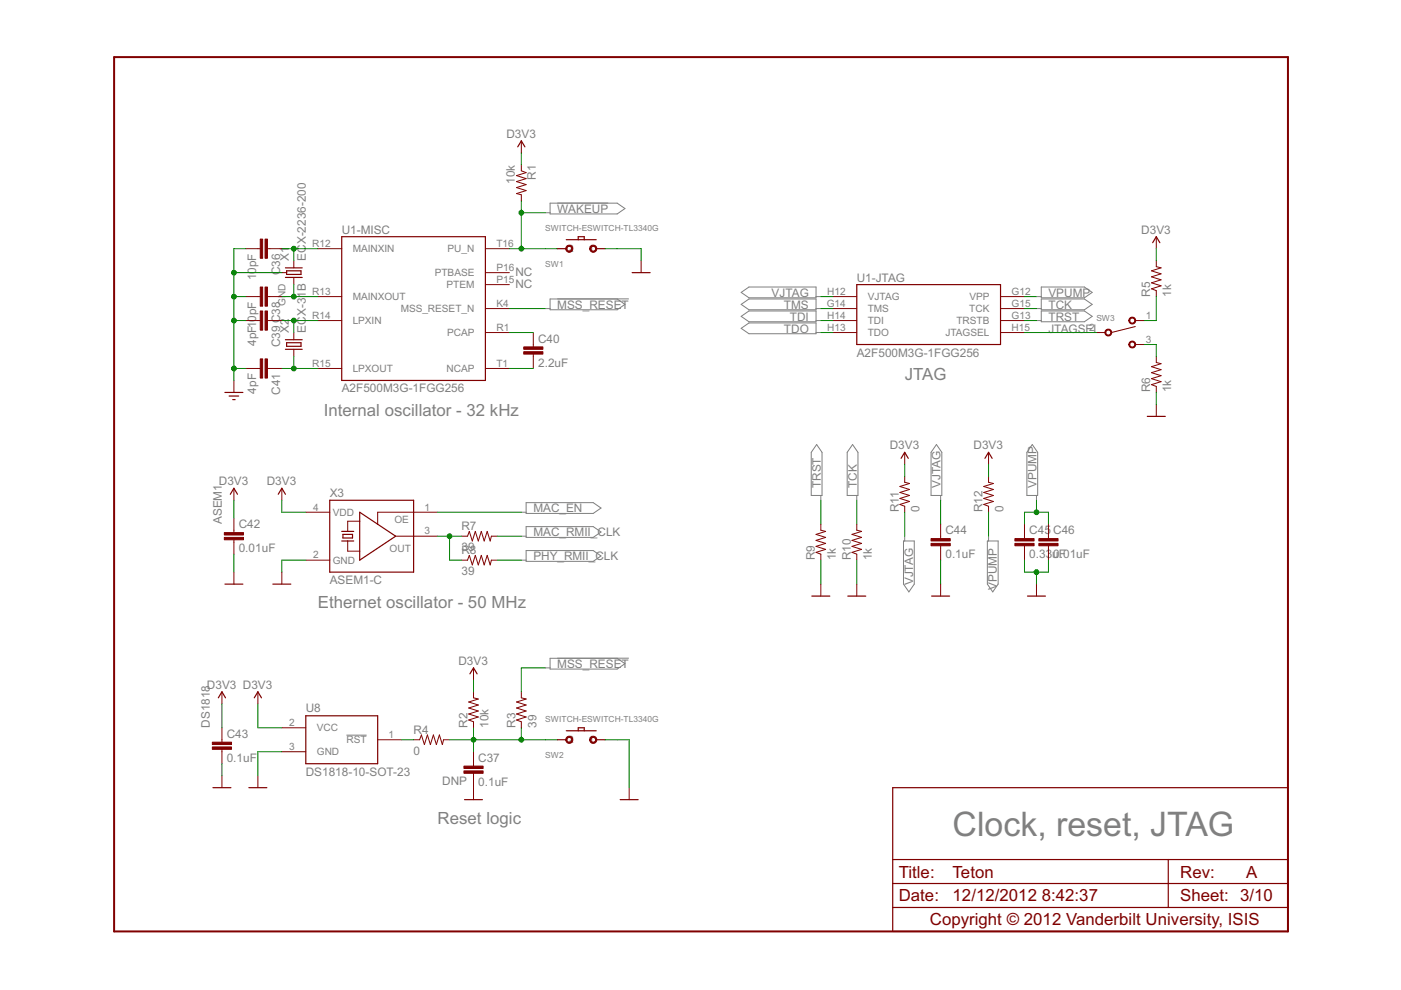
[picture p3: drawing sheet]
<svg xmlns="http://www.w3.org/2000/svg" width="297mm" height="210mm" viewBox="0 0 297 210" stroke-linecap="round" stroke-linejoin="round" font-family="sans-serif">
<g fill="none" stroke="#808080" stroke-width=".21">
<path d="M115.6 45.1h1M116.6 43.1h14.3l1.6 1.1-1.6 1.2h-14.3zM118.2 43.1h10.8M115.6 65.4h1M133.3 63.4h-16.7v2.3h14.3l1.6-1.2-1.6-1.1M157.1 64.5l1.7-1.1h14.2v2.3h-14.2zM157.1 62l1.7-1.1h14.2v2.2h-14.2zM157.1 67.1l1.7-1.2h14.2v2.3h-14.2zM157.1 69.6l1.7-1.1h14.2v2.3h-14.2zM173 65.4h1M173 68h1M173 70.5h1"/>
<path d="M173 62.9h1M219.8 65.4h1M219.8 68h1M219.8 62.9h1M220.8 63.4h9.1l1.7 1.1-1.7 1.2h-9.1zM220.8 65.9h9.1l1.7 1.2-1.7 1.1h-9.1zM220.8 60.9h9.1l1.7 1.1-1.7 1.1h-9.1zM173.1 94.3l1.2 1.6v9.2h-2.3v-9.2zM180.8 94.3l1.1 1.6v9.2h-2.3v-9.2zM198.5 94.3l1.2 1.6v9.2h-2.3v-9.2zM218.9 94.3l1.1 1.6v9.2h-2.3v-9.2zM110.5 108.6h1"/>
<path d="M110.5 113.7h1M110.5 118.8h1M111.5 106.6h14.3l1.6 1.1-1.6 1.2h-14.3zM111.5 111.7h14.3l1.6 1.1-1.6 1.1h-14.3zM111.5 116.7h14.3l1.6 1.2-1.6 1.1h-14.3zM174 105.1v1M181.7 105.1v1M191.6 114.7h2.2v9.1l-1.1 1.7-1.1-1.7zM191.8 113.7v1M199.4 105.1v1M209.3 114.7h2.3v9.1l-1.1 1.7-1.2-1.7zM209.6 113.7v1"/>
<path d="M219.8 105.1v1M133.3 139.6h-16.7v2.3h14.3l1.6-1.2-1.6-1.1M73.4 155.9h4.3M115.6 141.6h1"/>
</g>
<g fill="none" stroke="#800000" stroke-width=".25">
<path d="M109.8 31.1l.7-1.2 .8 1.2M60.5 56.8h3.6M60.5 58.8h3.6M60.8 57.4h3v.8h-3zM72.5 50.2h30.4v30.5h-30.4zM118.2 52.7h1.9M120.1 50.8h6.3M122.6 50.8v-.6h1.3v.6M126.4 52.7h1.9M134 57.8h3.8M244.4 51.5l.8-1.3 .7 1.3M60.5 72h3.6"/>
<path d="M60.5 74.1h3.6M60.8 72.7h3v.7h-3zM181.7 60.3h30.4v12.7h-30.4zM47.7 83.2h3.8M48.6 84h2M49.3 84.7h.5M191.1 97.2l.7-1.3 .8 1.3M208.8 97.2l.8-1.3 .8 1.3M243.2 88.3h3.9M48.8 104.8l.8-1.3 .8 1.3M59 104.8l.8-1.3 .7 1.3M69.9 106.1h17.8v15.2h-17.8z"/>
<path d="M72.5 114.7h2.5M72.5 112.7h2.5M72.7 113.3h2v.8h-2zM76.3 108.6l7.6 5.1-7.6 5.1zM47.7 123.8h3.8M57.8 123.8h3.9M172.1 126.4h3.8M179.7 126.4h3.9M197.5 126.4h3.8M217.8 126.4h3.9M46.3 148l.8-1.3 .7 1.3M53.9 148l.8-1.3 .7 1.3"/>
<path d="M64.8 151.8h15.3v10.1h-15.3zM99.6 142.9l.8-1.3 .8 1.3M118.2 156.8h1.9M120.1 154.9h6.3M122.6 154.9v-.6h1.3v.6M126.4 156.8h1.9M45.1 167h3.9M52.8 167h3.8M98.5 169.5h3.8M131.5 169.5h3.8M189.3 167h83.8v30.5h-83.8zM189.3 192.4h83.8"/>
<path d="M189.3 187.3h83.8M189.3 182.2h83.8M247.7 182.2v10.2"/>
</g>
<g fill="none" stroke="#800000" stroke-width=".21">
<path d="M110.5 29.9v2.5M110.5 34.9v1.3l1 .4-2 .6 2 .7-2 .6 2 .6-2 .7 2 .6-2 .6 1 .3v1.3M52.1 52.7h3.1M56.7 52.7h3.1M59.8 57.8h1M62.3 55.3v1.5M62.3 58.8v1.5M67.4 52.7h5.1M102.9 52.7h5.1M102.9 57.8h5.1M135.9 55.3v2.5M245.2 50.2v2.5"/>
<path d="M245.2 55.3v1.2l1 .3-2.1 .6 2.1 .7-2.1 .6 2.1 .6-2.1 .7 2.1 .6-2.1 .6 1.1 .4v1.3M52.1 68h3.1M52.1 78.1h3.1M52.1 62.9h3.1M56.7 68h3.1M56.7 78.1h3.1M56.7 62.9h3.1M62.3 70.5v1.5M62.3 74.1v1.5M67.4 68h5.1M67.4 78.1h5.1M67.4 62.9h5.1"/>
<path d="M102.9 78.1h5.1M102.9 70.5h5.1M102.9 60.3h5.1M102.9 65.4h5.1M113.1 70.5v3.1M113.1 75.1v3M176.6 68h5.1M176.6 62.9h5.1M176.6 70.5h5.1M176.6 65.4h5.1M212.1 68h5.1M212.1 62.9h5.1"/>
<path d="M212.1 70.5h5.1M212.1 65.4h5.1M232.5 70.5h1.9M240.7 68h1.9M240.7 69.2l-5.1 1.3M240.7 73h1.9M245.2 75.6v1.3l1 .2-2.1 .6 2.1 .7-2.1 .6 2.1 .7-2.1 .6 2.1 .6-2.1 .7 1.1 .3v1.3M49.6 80.7v2.5M191.8 95.9v2.5M209.6 95.9v2.5M245.2 85.7v2.6M49.6 103.5v2.6"/>
<path d="M49.6 109.9v3M49.6 114.4v3.1M59.8 103.5v2.6M64.8 108.6h5.1M64.8 118.8h5.1M73.7 114.7v2.2h2.6M76.3 110.5h-2.6v2.2M83.9 113.7h8.9M92.8 108.6h-12.7v2.5M97.9 113.7h1.2l.4-1 .6 2 .7-2 .6 2 .6-2 .7 2 .6-2 .6 2 .3-1h1.3M97.9 118.8h1.2l.4-1 .6 2 .7-2 .6 2 .6-2 .7 2 .6-2 .6 2 .3-1h1.3M174 111.1v1.3l1 .3-2 .6 2 .6-2 .7 2 .6-2 .6 2 .7-2 .6 1 .4v1.3"/>
<path d="M181.7 111.1v1.3l1 .3-2.1 .6 2.1 .6-2.1 .7 2.1 .6-2.1 .6 2.1 .7-2.1 .6 1.1 .4v1.3M191.8 101v1.3l1 .2-2 .6 2 .7-2 .6 2 .7-2 .6 2 .6-2 .7 1 .3v1.3M199.4 111.1v3.1M199.4 115.7v3.1M209.6 101v1.3l1 .2-2 .6 2 .7-2 .6 2 .7-2 .6 2 .6-2 .7 1 .3v1.3M217.2 111.1v3.1M217.2 115.7v3.1M222.3 111.1v3.1M222.3 115.7v3.1M49.6 121.3v2.5M59.8 121.3v2.5M174 123.8v2.6"/>
<path d="M181.7 123.8v2.6M199.4 123.8v2.6M219.8 123.8v2.6M47.1 146.7v2.5M47.1 154.3v3.1M47.1 158.9v3M54.7 146.7v2.5M59.8 154.3h5M59.8 159.4h5M80.1 156.8h5.1M87.7 156.8h1.3l.3-1 .7 2.1 .6-2.1 .6 2.1 .7-2.1 .6 2.1 .7-2.1 .6 2.1 .2-1.1h1.3M100.4 141.6v2.5"/>
<path d="M100.4 146.7v1.3l1 .2-2 .6 2 .7-2 .6 2 .6-2 .7 2 .6-2 .7 1 .3v1.3M100.4 159.4v3M110.5 146.7v1.3l1 .2-2 .6 2 .7-2 .6 2 .6-2 .7 2 .6-2 .7 1 .3v1.3M47.1 164.5v2.5M54.7 164.5v2.5M100.4 164v5.5M133.4 167v2.5"/>
</g>
<g fill="#800000" stroke="#800000" stroke-width=".21">
<path d="M55.2 65.9h.5v4.1h-.5z"/>
<path d="M56.2 65.9h.5v4.1h-.5z"/>
<path d="M55.2 76.1h.5v4.1h-.5z"/>
<path d="M56.2 76.1h.5v4.1h-.5z"/>
<path d="M98.4 163.4h4v.6h-4z"/>
<path d="M98.4 162.4h4v.5h-4z"/>
<path d="M111 74.6h4.1v.5h-4.1z"/>
<path d="M111 73.6h4.1v.5h-4.1z"/>
<path d="M197.4 115.2h4.1v.5h-4.1z"/>
<path d="M197.4 114.2h4.1v.5h-4.1z"/>
<path d="M215.2 115.2h4v.5h-4z"/>
<path d="M215.2 114.2h4v.5h-4z"/>
<path d="M220.3 115.2h4v.5h-4z"/>
<path d="M220.3 114.2h4v.5h-4z"/>
<path d="M47.6 113.9h4v.5h-4z"/>
<path d="M47.6 112.9h4v.5h-4z"/>
<path d="M45 158.4h4.1v.5h-4.1z"/>
<path d="M45 157.4h4.1v.5h-4.1z"/>
<path d="M55.2 50.7h.5v4.1h-.5z"/>
<path d="M56.2 50.7h.5v4.1h-.5z"/>
<path d="M55.2 60.9h.5v4h-.5z"/>
<path d="M56.2 60.9h.5v4h-.5z"/>
</g>
<path d="M24.2 12.1h248.9v185.4h-248.9z" fill="none" stroke="#800000" stroke-width=".42"/>
<g fill="#800000" stroke="#800000" stroke-width=".21">
<path d="M234.4 70a.73 .73 0 0 1 1.2 .1 .73 .73 0 0 1-.4 1.1 .73 .73 0 0 1-.9-.7h.1a.53 .53 0 0 1 .8-.5 .53 .53 0 0 1 .2 .9 .53 .53 0 0 1-.9-.2l-.1-.2h-.1z" fill-rule="evenodd"/>
<path d="M239.5 67.5a.73 .73 0 0 1 1.2 .1 .73 .73 0 0 1-.4 1.1 .73 .73 0 0 1-1-.7h.2a.53 .53 0 0 1 .7-.5 .53 .53 0 0 1 .2 .8 .53 .53 0 0 1-.8-.1l-.1-.2h-.2z" fill-rule="evenodd"/>
<path d="M239.5 72.6a.73 .73 0 0 1 1.2 0 .73 .73 0 0 1-.4 1.1 .73 .73 0 0 1-1-.7h.2a.53 .53 0 0 1 .7-.5 .53 .53 0 0 1 .2 .9 .53 .53 0 0 1-.8-.2l-.1-.2h-.2z" fill-rule="evenodd"/>
<path d="M120.1 156.4a.76 .76 0 0 1 1.2 .1 .76 .76 0 0 1-.4 1.1 .76 .76 0 0 1-1-.8h.3a.51 .51 0 0 1 .7-.4 .51 .51 0 0 1 .2 .8 .51 .51 0 0 1-.9-.2v-.2h-.3z" fill-rule="evenodd"/>
<path d="M125.2 156.4a.76 .76 0 0 1 1.2 .1 .76 .76 0 0 1-.4 1.1 .76 .76 0 0 1-1-.8h.3a.51 .51 0 0 1 .7-.4 .51 .51 0 0 1 .1 .8 .51 .51 0 0 1-.8-.2v-.2h-.3z" fill-rule="evenodd"/>
<path d="M120.1 52.2a.76 .76 0 0 1 1.2 .1 .76 .76 0 0 1-.4 1.2 .76 .76 0 0 1-1-.8h.3a.51 .51 0 0 1 .7-.5 .51 .51 0 0 1 .2 .8 .51 .51 0 0 1-.9-.1v-.2h-.3z" fill-rule="evenodd"/>
<path d="M125.2 52.2a.76 .76 0 0 1 1.2 .1 .76 .76 0 0 1-.4 1.2 .76 .76 0 0 1-1-.8h.3a.51 .51 0 0 1 .6-.5 .51 .51 0 0 1 .2 .8 .51 .51 0 0 1-.8-.1v-.2h-.3z" fill-rule="evenodd"/>
</g>
<g fill="none" stroke="#008000" stroke-width=".21">
<path d="M110.5 32.4v2.5M49.6 57.8h10.2M52.1 52.7h-2.5v28M59.8 52.7h7.6M62.3 52.7v2.6M108 52.7h10.2M110.5 42.6v10.1M110.5 45.1h5.1M128.3 52.7h7.6v2.6M245.2 52.7v2.6M49.6 78.1h2.5M49.6 68h2.5"/>
<path d="M49.6 62.9h2.5M59.8 78.1h7.6M59.8 68h7.6M59.8 62.9h7.6M62.3 60.3v2.6M62.3 68v2.5M62.3 75.6v2.5M108 78.1h5.1M108 65.4h7.6M108 70.5h5.1M174 68h2.6M174 65.4h2.6"/>
<path d="M174 70.5h2.6M174 62.9h2.6M217.2 68h2.6M217.2 65.4h2.6M217.2 70.5h15.3M217.2 62.9h2.6M242.6 73h2.6v2.6M245.2 62.9v5.1h-2.6M191.8 98.4v2.6M209.6 98.4v2.6M245.2 83.2v2.5M49.6 106.1v3.8"/>
<path d="M49.6 117.5v3.8M59.8 106.1v2.5h5M64.8 118.8h-5v2.5M92.8 113.7h5.1M92.8 108.6h17.7M95.3 113.7v5.1h2.6M105.5 113.7h5M105.5 118.8h5M174 106.1v5M174 118.8v5M181.7 106.1v5M181.7 118.8v5"/>
<path d="M191.8 108.6v5.1M199.4 106.1v5M199.4 118.8v5M209.6 108.6v5.1M217.2 111.1v-2.5h5.1v2.5M217.2 118.8v2.5h5.1v-2.5M219.8 106.1v2.5M219.8 121.3v2.5M47.1 149.2v5.1M54.7 149.2v5.1h5.1M59.8 159.4h-5.1v5.1M85.2 156.8h2.5"/>
<path d="M95.3 156.8h22.9M100.4 144.1v2.6M100.4 154.3v5.1M110.5 154.3v2.5M115.6 141.6h-5.1v5.1M128.3 156.8h5.1v10.2M47.1 161.9v2.6"/>
</g>
<g fill="#008000" stroke="#008000" stroke-width=".21">
<circle cx="95.3" cy="113.7" r=".51"/>
<circle cx="62.3" cy="78.1" r=".51"/>
<circle cx="62.3" cy="68" r=".51"/>
<circle cx="219.8" cy="121.3" r=".51"/>
<circle cx="110.5" cy="156.8" r=".51"/>
<circle cx="100.4" cy="156.8" r=".51"/>
<circle cx="110.5" cy="52.7" r=".51"/>
<circle cx="110.5" cy="45.1" r=".51"/>
<circle cx="219.8" cy="108.6" r=".51"/>
<circle cx="49.6" cy="62.9" r=".51"/>
<circle cx="49.6" cy="68" r=".51"/>
<circle cx="49.6" cy="78.1" r=".51"/>
<circle cx="49.6" cy="57.8" r=".51"/>
<circle cx="62.3" cy="62.9" r=".51"/>
<circle cx="62.3" cy="52.7" r=".51"/>
</g>
<text font-size="8" fill="#808080" x="202" y="177.2">Clock, reset, JTAG</text>
<g font-size="4" fill="#808080">
<text x="191.8" y="80.7">JTAG</text>
<text x="68.6" y="88.3">Internal oscillator - 32 kHz</text>
<text x="67.4" y="128.9">Ethernet oscillator - 50 MHz</text>
<text x="92.8" y="174.6">Reset logic</text>
</g>
<g font-size="4" fill="#800000">
<text x="190.5" y="191.1">Date:</text>
<text x="190.5" y="186.1">Title:</text>
<text x="202" y="191.1">12/12/2012</text>
<text x="202" y="186.1">Teton</text>
<text x="220.9" y="191.1">8:42:37</text>
<text x="250.2" y="191.1">Sheet: 3/10</text>
<text x="250.2" y="186.1">Rev:</text>
<text x="264.2" y="186.1">A</text>
<text x="197.1" y="196.2">Copyright © 2012 Vanderbilt University, ISIS</text>
</g>
<g font-size="2.8" fill="#808080">
<text x="107.4" y="29.2">D3V3</text>
<text x="109.1" y="39" transform="rotate(-90 109.1 39)">10k</text>
<text x="113.6" y="38.2" transform="rotate(-90 113.6 38.2)">R1</text>
<text x="118.2" y="45.1">WAKEUP</text>
<text x="72.4" y="49.6">U1-MISC</text>
<text x="242" y="49.6">D3V3</text>
<text x="54.3" y="59.5" transform="rotate(-90 54.3 59.5)">10pF</text>
<text x="59.4" y="58.3" transform="rotate(-90 59.4 58.3)">C36</text>
<text x="61.3" y="55.3" transform="rotate(-90 61.3 55.3)">X1</text>
<text x="64.8" y="55.3" transform="rotate(-90 64.8 55.3)">ECX-2236-200</text>
<text x="109.3" y="58.4">NC</text>
<text x="181.7" y="59.7">U1-JTAG</text>
<text x="109.3" y="61">NC</text>
<text x="118.2" y="65.4">MSS_RESET</text>
<text x="163.6" y="62.9">VJTAG</text>
<text x="166.2" y="65.4">TMS</text>
<text x="222.3" y="65.4">TCK</text>
<text x="222.3" y="62.9">VPUMP</text>
<text x="243.9" y="62.9" transform="rotate(-90 243.9 62.9)">R5</text>
<text x="248.3" y="62.9" transform="rotate(-90 248.3 62.9)">1k</text>
<text x="61.3" y="70.5" transform="rotate(-90 61.3 70.5)">X2</text>
<text x="64.8" y="70.5" transform="rotate(-90 64.8 70.5)">ECX-31B</text>
<text x="166.2" y="70.5">TDO</text>
<text x="167.5" y="68">TDI</text>
<text x="222.3" y="68">TRST</text>
<text x="222.3" y="70.5">JTAGSEL</text>
<text x="54.3" y="73.3" transform="rotate(-90 54.3 73.3)">4pF10pF</text>
<text x="59.4" y="73.6" transform="rotate(-90 59.4 73.6)">C39 C38</text>
<text x="114.1" y="77.7">2.2uF</text>
<text x="114.1" y="72.7">C40</text>
<text x="181.7" y="75.6">A2F500M3G-1FGG256</text>
<text x="54.3" y="83.5" transform="rotate(-90 54.3 83.5)">4pF</text>
<text x="59.4" y="83.7" transform="rotate(-90 59.4 83.7)">C41</text>
<text x="72.4" y="83.2">A2F500M3G-1FGG256</text>
<text x="243.9" y="83.2" transform="rotate(-90 243.9 83.2)">R6</text>
<text x="248.3" y="83.2" transform="rotate(-90 248.3 83.2)">1k</text>
<text x="188.6" y="95.3">D3V3</text>
<text x="206.4" y="95.3">D3V3</text>
<text x="46.4" y="102.9">D3V3</text>
<text x="56.6" y="102.9">D3V3</text>
<text x="69.9" y="105.4">X3</text>
<text x="174" y="103.5" transform="rotate(-90 174 103.5)">TRST</text>
<text x="181.7" y="103.5" transform="rotate(-90 181.7 103.5)">TCK</text>
<text x="199.4" y="103.5" transform="rotate(-90 199.4 103.5)">VJTAG</text>
<text x="219.7" y="103.5" transform="rotate(-90 219.7 103.5)">VPUMP</text>
<text x="47.1" y="111.1" transform="rotate(-90 47.1 111.1)">ASEM1</text>
<text x="50.6" y="112">C42</text>
<text x="97.8" y="112.4">R7</text>
<text x="113.1" y="108.6">MAC_EN</text>
<text x="113.1" y="113.7">MAC_RMII_CLK</text>
<text x="190.5" y="108.6" transform="rotate(-90 190.5 108.6)">R11</text>
<text x="195" y="108.6" transform="rotate(-90 195 108.6)">0</text>
<text x="200.4" y="113.3">C44</text>
<text x="208.3" y="108.6" transform="rotate(-90 208.3 108.6)">R12</text>
<text x="212.8" y="108.6" transform="rotate(-90 212.8 108.6)">0</text>
<text x="218.2" y="113.3">C45</text>
<text x="223.3" y="113.3">C46</text>
<text x="50.6" y="117.1">0.01uF</text>
<text x="97.8" y="116.9">39</text>
<text x="97.8" y="117.5">R8</text>
<text x="113.1" y="118.8">PHY_RMII_CLK</text>
<text x="172.8" y="118.8" transform="rotate(-90 172.8 118.8)">R9</text>
<text x="177.2" y="118.8" transform="rotate(-90 177.2 118.8)">1k</text>
<text x="180.4" y="118.8" transform="rotate(-90 180.4 118.8)">R10</text>
<text x="184.8" y="118.8" transform="rotate(-90 184.8 118.8)">1k</text>
<text x="200.4" y="118.4">0.1uF</text>
<text x="218.2" y="118.4">0.33</text>
<text x="223.1" y="118.4">uF</text>
<text x="223.3" y="118.4">0.01uF</text>
<text x="69.9" y="123.8">ASEM1-C</text>
<text x="97.8" y="121.9">39</text>
<text x="193.6" y="124.1" transform="rotate(-90 193.6 124.1)">VJTAG</text>
<text x="211.4" y="125.1" transform="rotate(-90 211.4 125.1)">VPUMP</text>
<text x="97.2" y="141">D3V3</text>
<text x="118.2" y="141.6">MSS_RESET</text>
<text x="43.9" y="146.1">D3V3 D3V3</text>
<text x="44.5" y="154.3" transform="rotate(-90 44.5 154.3)">DS1818</text>
<text x="64.8" y="151">U8</text>
<text x="87.7" y="155.6">R4</text>
<text x="99.1" y="154.3" transform="rotate(-90 99.1 154.3)">R2</text>
<text x="103.6" y="154.3" transform="rotate(-90 103.6 154.3)">10k</text>
<text x="109.3" y="154.3" transform="rotate(-90 109.3 154.3)">R3</text>
<text x="113.7" y="154.3" transform="rotate(-90 113.7 154.3)">39</text>
<text x="48.1" y="161.6">0.1uF</text>
<text x="48.1" y="156.5">C43</text>
<text x="87.7" y="160">0</text>
<text x="101.4" y="161.6">C37</text>
<text x="64.8" y="164.6">DS1818-10-SOT-23</text>
<text x="93.8" y="166.5">DNP</text>
<text x="101.4" y="166.6">0.1uF</text>
</g>
<g font-size="2.4" fill="#808080">
<text x="66.2" y="52.4">R12</text>
<text x="74.8" y="53.5">MAINXIN</text>
<text x="94.9" y="53.5">PU_N</text>
<text x="105.3" y="52.4">T16</text>
<text x="120.5" y="53.5">2</text>
<text x="124.8" y="53.5">1</text>
<text x="92.2" y="58.6">PTBASE</text>
<text x="105.3" y="57.5">P16</text>
<text x="105.3" y="60">P15</text>
<text x="60.5" y="64.9" transform="rotate(-90 60.5 64.9)">GND</text>
<text x="66.2" y="62.5">R13</text>
<text x="74.8" y="63.7">MAINXOUT</text>
<text x="94.7" y="61.1">PTEM</text>
<text x="105.3" y="65.1">K4</text>
<text x="175.3" y="65.1">G14</text>
<text x="175.4" y="62.5">H12</text>
<text x="184" y="63.7">VJTAG</text>
<text x="205.5" y="63.7">VPP</text>
<text x="214.5" y="65.1">G15</text>
<text x="214.5" y="62.5">G12</text>
<text x="66.2" y="67.6">R14</text>
<text x="74.8" y="68.7">LPXIN</text>
<text x="85" y="66.2">MSS_RESET_N</text>
<text x="94.8" y="71.3">PCAP</text>
<text x="105.3" y="70.2">R1</text>
<text x="175.4" y="67.6">H14</text>
<text x="175.4" y="70.2">H13</text>
<text x="184" y="68.7">TDI</text>
<text x="184" y="71.3">TDO</text>
<text x="184" y="66.2">TMS</text>
<text x="200.4" y="71.3">JTAGSEL</text>
<text x="202.8" y="68.7">TRSTB</text>
<text x="205.5" y="66.2">TCK</text>
<text x="214.5" y="70.2">H15</text>
<text x="214.5" y="67.6">G13</text>
<text x="230.9" y="70.2">2</text>
<text x="243" y="67.6">1</text>
<text x="66.2" y="77.8">R15</text>
<text x="105.3" y="77.8">T1</text>
<text x="243" y="72.7">3</text>
<text x="74.8" y="78.9">LPXOUT</text>
<text x="94.7" y="78.9">NCAP</text>
<text x="66.4" y="108.2">4</text>
<text x="70.5" y="109.4">VDD</text>
<text x="83.6" y="110.9">OE</text>
<text x="90" y="113.3">3</text>
<text x="90" y="108.2">1</text>
<text x="66.4" y="118.4">2</text>
<text x="70.5" y="119.5">GND</text>
<text x="82.6" y="117">OUT</text>
<text x="61.3" y="154">2</text>
<text x="67.2" y="155.1">VCC</text>
<text x="61.3" y="159">3</text>
<text x="67.2" y="160.2">GND</text>
<text x="73.5" y="157.6">RST</text>
<text x="82.4" y="156.5">1</text>
<text x="120.5" y="157.6">2</text>
<text x="124.8" y="157.6">1</text>
</g>
<g font-size="2" fill="#808080">
<text x="115.6" y="49">SWITCH-ESWITCH-TL3340G</text>
<text x="115.6" y="56.5">SW1</text>
<text x="232.4" y="68">SW3</text>
<text x="115.6" y="153.2">SWITCH-ESWITCH-TL3340G</text>
<text x="115.6" y="160.7">SW2</text>
</g>
</svg>
